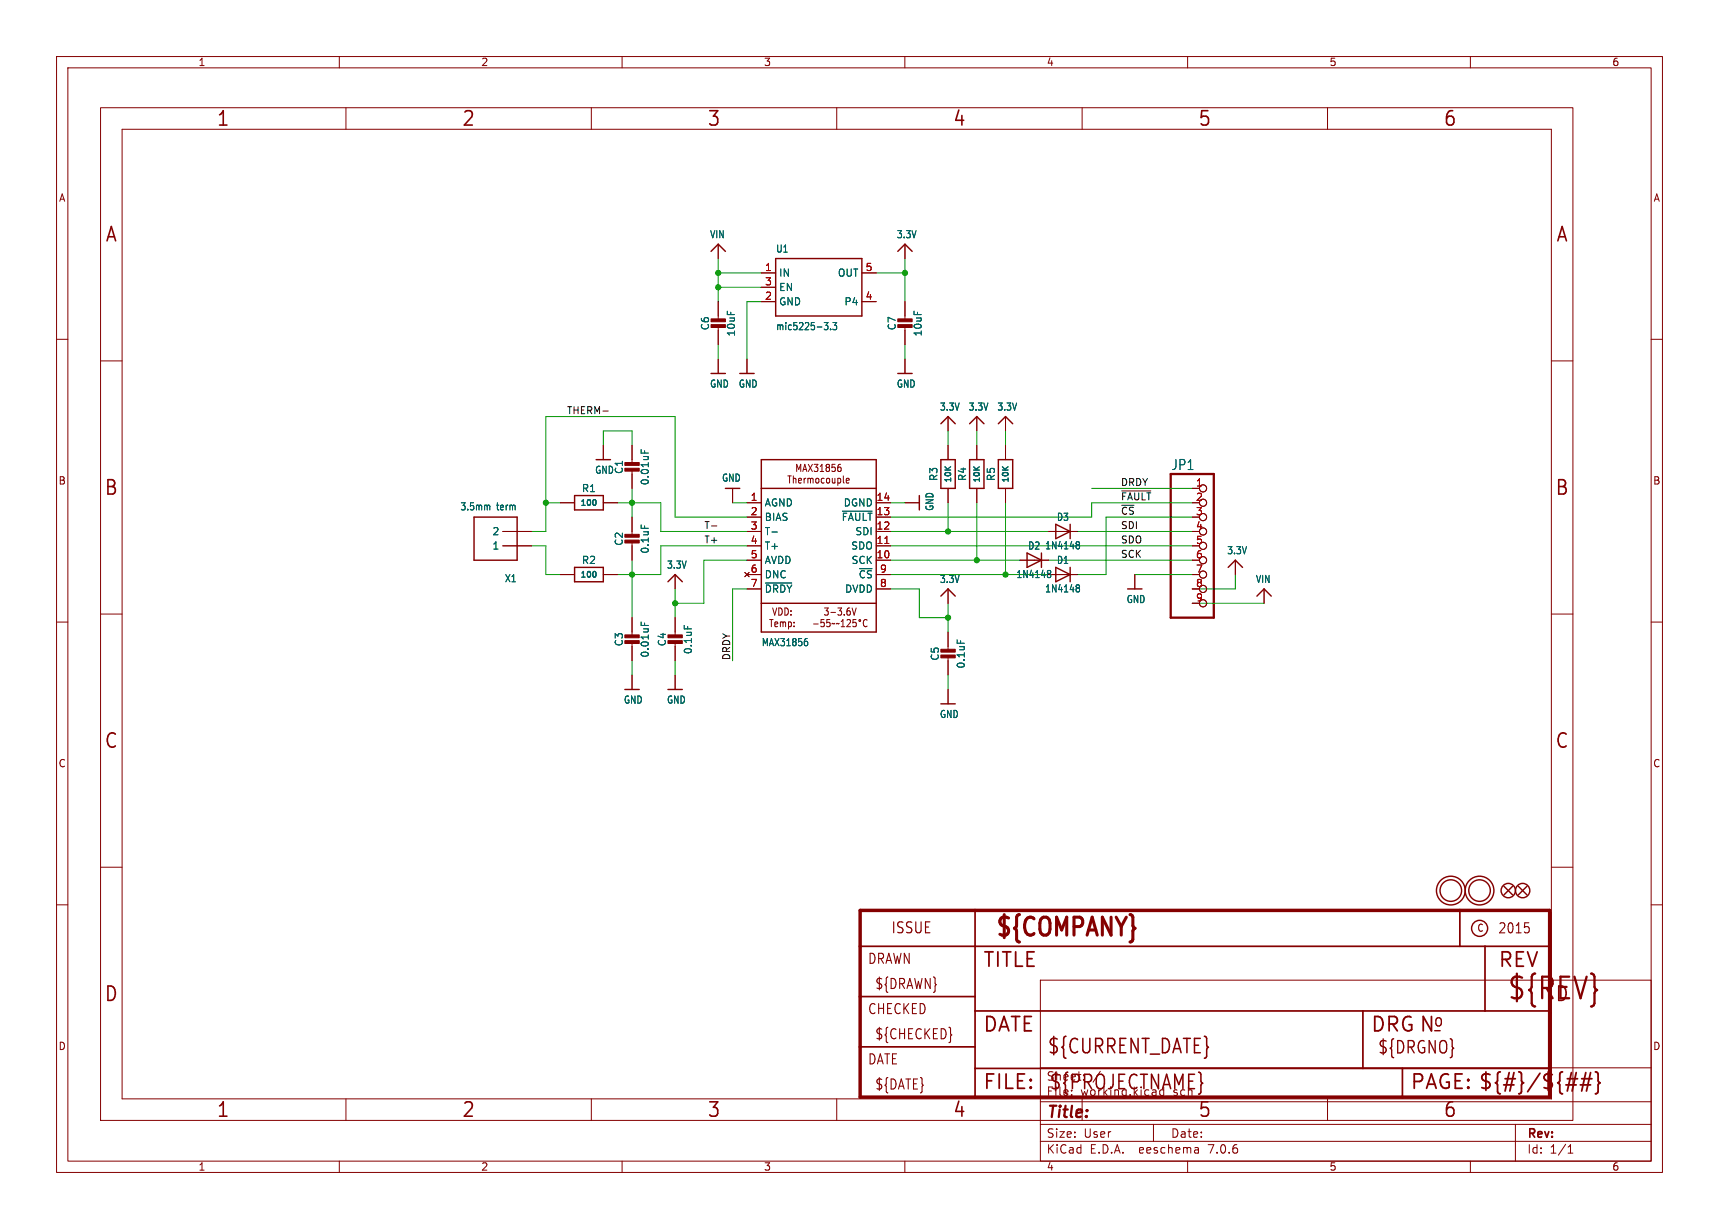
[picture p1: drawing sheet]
<svg xmlns="http://www.w3.org/2000/svg" width="304mm" height="217mm" viewBox="0 0 304 217" stroke-linecap="round" stroke-linejoin="round" font-family="sans-serif">
<g fill="none" stroke="#840000" stroke-width=".18">
<path d="M10 10h284v197.3h-284zM12 12h280v193.3h-280zM17.8 19h260.3v179.1h-260.3zM60 10v2M61.2 19v3.9M104.6 19v3.9M110 10v2M148 19v3.9M160 10v2M191.3 19v3.9M210 10v2M234.7 19v3.9"/>
<path d="M260 10v2M21.6 22.9h252.7v171.4h-252.7zM10 60h2M127 43.2v2.5M127 53.3v3.3M127 57.7v3.3M134.6 48.3h2.6M134.6 53.3h2.6M134.6 50.8h2.6M152.4 48.3h2.5M152.4 53.3h2.5M160 43.2v2.5"/>
<path d="M160 53.3v3.3M160 57.7v3.3M292 60h2M17.8 63.8h3.8M106.7 78.7v2.6M111.8 78.7v3.3M127 63.5v2.5M132.1 63.5v2.5M160 63.5v2.5M167.6 73.7v2.5M167.6 78.7v2.6M172.7 73.7v2.5"/>
<path d="M172.7 78.7v2.6M177.8 73.7v2.5M177.8 78.7v2.6M274.3 63.8h3.8M88.9 96.5h5.1M88.9 94h5.1M99.1 88.9h2.5M106.7 88.9h2.5M111.8 83.1v3.3M111.8 91.4v3.3M111.8 95.8v3.3M129.5 86.4v2.5"/>
<path d="M132.1 91.4h2.5M132.1 96.5h2.5M132.1 99.1h2.5M132.1 88.9h2.5M132.1 94h2.5M139.3 84.2h.6M139.6 84.2v1.2M140.3 84.2v1.2M140.3 84.7l.1-.1h.3v.8M140.9 83.4v-1.3l.3 .9 .4-.9v1.3M141.2 85l.5-.1v-.3h-.3l-.2 .2 .1 .6h.4M142 83.4l.3-1.3 .4 1.3"/>
<path d="M142.1 83h.5M142.2 84.6v.8M142.5 84.6l-.3 .2M142.9 84.7l.3-.1 .1 .2M142.9 84.6v.8M142.9 82.1l.7 1.3M143.3 84.8l.2-.2h.2l.1 .8M143.3 84.8v.6M143.6 82.1l-.7 1.3M144 82.1h.6l-.3 .5 .3 .1v.6l-.2 .1-.4-.1M144.3 84.6h.3l.2 .2v.4l-.2 .2h-.3l-.1-.2zM145 83.4h.7"/>
<path d="M145 82.5l.3-.4v1.3M145.7 84.6h-.3l-.2 .2 .1 .6h.4M146.2 84.6h.3l.2 .2v.4l-.2 .2h-.3l-.1-.2zM146.3 82.7l-.2-.3 .2-.3 .3 .1 .1 .1-.2 .4M146.3 82.7l-.2 .2v.2l.2 .3 .3-.1 .1-.2v-.2l-.2-.2M146.3 82.7h.2M147.2 84.6v.8h.3l.1-.1M147.6 84.6v.8M147.7 82.1h-.6v.6l.1-.1 .4 .1 .1 .6-.2 .1-.4-.1M148.1 84.6v1.2M148.1 84.6h.4l.2 .2-.1 .6h-.5M148.6 82.1l-.3 .1-.1 .2-.1 .7 .2 .3 .4-.1-.1-.6-.3-.1-.2 .2"/>
<path d="M149.1 84.2v1l.2 .2M149.6 85l.6-.1-.1-.3h-.3l-.2 .2 .1 .6h.4M154.9 91.4h2.6M154.9 96.5h2.6M154.9 99.1h2.6M154.9 88.9h2.6M154.9 94h2.6M160 88.9h2.6M167.6 86.4v2.5M172.7 86.4v2.5M177.8 86.4v2.5M180.3 99.1h5.1"/>
<path d="M185.4 94h5.1M210.8 86.4h1.3M210.8 91.4h1.3M210.8 96.5h1.3M210.8 99.1h1.3M218.4 99.1v2.5M10 110h2M17.8 108.6h3.8M99.1 101.6h2.5M106.7 101.6h2.5M111.8 109.2v3.3M111.8 113.5v3.3"/>
<path d="M111.8 119.4v2.5M119.4 101.6v2.5M119.4 109.2v3.3M119.4 113.5v3.3M119.4 119.4v2.5M131.7 101.2l.8 .8M132.1 101.6h2.5M132.1 104.1h2.5M132.5 101.2l-.8 .8M136.1 109.6h.6M136.4 109.6v1.2M136.6 107.5l.4 1.3 .3-1.3"/>
<path d="M137 110.4l.5-.1v-.3h-.3l-.2 .2 .1 .6h.4M137.7 107.5a.64 .64 0 0 1 .6 .6 .64 .64 0 0 1-.6 .7zM138 110.1l.3-.1 .2 .2M138 110v.8M138.5 110.2l.1-.2h.3v.8M138.5 110.2v.6M138.8 107.5a.64 .64 0 0 1 .6 .6 .64 .64 0 0 1-.6 .7zM139.4 110h.3l.2 .2-.1 .6h-.4M139.4 110v1.2M139.9 108.7v.1M139.9 108v.1M140.4 110.7v.1"/>
<path d="M140.4 110v.2M143.9 110.3h.8M145.7 109.6h-.5l-.1 .6 .2-.2 .4 .1v.6l-.1 .1-.5-.1M145.8 107.5h.7l-.4 .5 .3 .1v.6l-.1 .1-.5-.1M146.7 109.6h-.5v.6l.1-.2 .4 .1v.6l-.1 .1-.4-.1M146.9 108.3h.8M147.6 110.2l-.5 .1M148.2 107.5h.6l-.3 .5 .3 .1v.6l-.2 .1-.4-.1M148.4 110.2l-.5 .1M148.7 110.8h.7M148.7 109.9l.4-.3v1.2M149.3 108.7v.1"/>
<path d="M149.8 109.7l.4-.1 .2 .3-.7 .9h.7M150.3 107.5l-.3 .1-.2 .2-.1 .7 .3 .3 .3-.1v-.6l-.3-.1-.3 .2M150.7 107.5l.3 1.3 .4-1.3M151.4 109.6h-.5l-.1 .6 .2-.2 .3 .1 .1 .6-.2 .1-.4-.1M153.3 109.7v-.1a.62 .62 0 0 0-.7 .5 .62 .62 0 0 0 .4 .7l.3-.1M154.9 101.6h2.6M154.9 104.1h2.6M167.6 104.1v2.6M167.6 111.8v3.3M167.6 116.1v3.3M185.4 101.6h5.1M200.7 101.6v2.5"/>
<path d="M210.8 101.6h1.3M210.8 104.1h1.3M210.8 106.7h1.3M223.5 104.1v2.6M274.3 108.6h3.8M292 110h2M167.6 121.9v2.6M10 160h2M17.8 153.4h3.8M274.3 153.4h3.8M292 160h2M184 173.3h108v32h-108z"/>
<path d="M61.2 194.3v3.8M104.6 194.3v3.8M148 194.3v3.8M184 198.8h108M184 194.8h108M184 188.8h108M191.3 194.3v3.8M204 198.8v3M234.7 194.3v3.8M268 198.8v6.5M60 205.3v2M110 205.3v2"/>
<path d="M160 205.3v2M184 201.8h108M210 205.3v2M211.8 203l.1 .9M211.9 203.8l-.1 .1M211.9 203.3h-.1M260 205.3v2M277.3 203.9h.8M277.3 202.8l.4-.4v1.5"/>
<circle cx="212.7" cy="88.9" r=".63"/>
<circle cx="212.7" cy="91.4" r=".63"/>
<circle cx="212.7" cy="99.1" r=".63"/>
<circle cx="212.7" cy="96.5" r=".63"/>
<circle cx="212.7" cy="86.4" r=".63"/>
<circle cx="212.7" cy="94" r=".63"/>
<circle cx="152" cy="109.7" r=".17"/>
<circle cx="212.7" cy="101.6" r=".63"/>
<circle cx="212.7" cy="104.1" r=".63"/>
<circle cx="212.7" cy="106.7" r=".63"/>
</g>
<path d="M207 83.8h7.6v25.4h-7.6z" fill="none" stroke="#840000" stroke-width=".41"/>
<g fill="none" stroke="#840000" stroke-width=".25">
<path d="M125.7 44.4l1.3-1.2 1.3 1.2M137.2 45.7h15.2v10.2h-15.2zM158.7 44.4l1.3-1.2 1.3 1.2M125.7 66h2.6M130.8 66h2.5M158.7 66h2.6M166.4 74.9l1.2-1.2 1.3 1.2M171.4 74.9l1.3-1.2 1.3 1.2M176.5 74.9l1.3-1.2 1.3 1.2M83.8 91.4h7.6v7.7h-7.6zM101.6 87.6h5.1v2.6h-5.1zM105.4 81.3h2.5"/>
<path d="M128.3 86.4h2.5M134.6 86.4h20.3M134.6 81.3h20.3v30.5h-20.3zM162.6 87.6v2.6M166.4 81.3h2.5v5.1h-2.5zM171.4 81.3h2.6v5.1h-2.6zM176.5 81.3h2.6v5.1h-2.6zM181.6 97.8l2.5 1.3-2.5 1.2zM184.1 97.8v2.5M186.7 92.7l2.5 1.3-2.5 1.2zM189.2 92.7v2.5M101.6 100.3h5.1v2.6h-5.1z"/>
<path d="M118.1 102.9l1.3-1.3 1.2 1.3M134.6 106.7h20.3M166.4 105.4l1.2-1.3 1.3 1.3M186.7 100.3l2.5 1.3-2.5 1.3zM189.2 100.3v2.6M199.4 104.1h2.5M217.2 100.3l1.2-1.2 1.3 1.2M222.2 105.4l1.3-1.3 1.3 1.3M110.5 121.9h2.5M118.1 121.9h2.5M166.4 124.5h2.5M265.9 156.7l1.6 1.5"/>
<path d="M267.5 156.7l-1.6 1.5M268.5 156.7l1.5 1.5M270 156.7l-1.5 1.5"/>
<circle cx="256.5" cy="157.5" r="2.54"/>
<circle cx="256.5" cy="157.5" r="1.9"/>
<circle cx="261.6" cy="157.5" r="2.54"/>
<circle cx="261.6" cy="157.5" r="1.9"/>
<circle cx="266.7" cy="157.5" r="1.27"/>
<circle cx="269.2" cy="157.5" r="1.27"/>
<circle cx="261.6" cy="164.2" r="1.42"/>
</g>
<g fill="none" stroke="#006464" stroke-width=".18">
<path d="M145.7 57h.7l-.4 .5 .4 .1v.5l-.2 .2h-.3M146.9 58.2v.1M147.3 57h.6l-.3 .5 .3 .1v.6l-.2 .1-.4-.1M113.4 79.5v.6M114 79.7v.4M86.3 89.3l.3 .2v.7M113.4 92.8v.6M136.5 94.1h1M149 90.4h5.2M190.5 95.8h.3l.1 .2-.2 .3M190.5 96.3h.2M190.7 96.3l.1 .2 .1 .3-.1 .2-.3 .1"/>
<path d="M113.4 110v.6M114 110.2v.4M121 110.6v.6M135.4 103.1h4.6M142.4 113.4l.3 .1 .1 .1v.5l-.4 .1M142.5 112.9h.2M169.2 113.1v.6M185.4 100.9h.3l.1 .2-.2 .3M185.4 101.4h.2M185.6 101.4l.2 .1v.4l-.1 .2h-.3M190.5 103.4l.3 .1 .1 .2-.2 .3M190.5 104h.2"/>
<path d="M190.7 104l.1 .1 .1 .3-.1 .2-.3 .1"/>
</g>
<g fill="#840000" stroke="#840000" stroke-width=".18">
<path d="M110.5 82.8h2.5v.5h-2.5z"/>
<path d="M110.5 81.8h2.5v.5h-2.5z"/>
<path d="M125.7 57.4h2.6v.5h-2.6z"/>
<path d="M125.7 56.4h2.6v.5h-2.6z"/>
<path d="M118.1 113.3h2.5v.5h-2.5z"/>
<path d="M118.1 112.3h2.5v.5h-2.5z"/>
<path d="M110.5 113.3h2.5v.5h-2.5z"/>
<path d="M110.5 112.3h2.5v.5h-2.5z"/>
<path d="M158.7 57.4h2.6v.5h-2.6z"/>
<path d="M158.7 56.4h2.6v.5h-2.6z"/>
<path d="M110.5 95.5h2.5v.5h-2.5z"/>
<path d="M110.5 94.5h2.5v.5h-2.5z"/>
<path d="M166.4 115.8h2.5v.5h-2.5z"/>
<path d="M166.4 114.8h2.5v.5h-2.5z"/>
</g>
<path d="M105.3 88.4l.1 .3-.1 .6M105.3 101.1l.1 .3-.1 .6" fill="none" stroke="#006464" stroke-width=".2"/>
<path d="M152.1 161h121.9v33h-121.9z" fill="none" stroke="#840000" stroke-width=".61"/>
<path d="M152.1 176.2h20.3M152.1 167.3h121.9M172.4 161v33M172.4 178.8h101.6M241 178.8v10.1M258.1 161v6.3M262.6 167.3v11.5M152.1 185.1h20.3M172.4 188.9h101.6M248 188.9v5.1" fill="none" stroke="#840000" stroke-width=".3"/>
<path d="M276.9 191.8h1.8M277.1 190.8h1.9M278.7 189.7l-.7 3.2M279.4 191.8h1.9M279.7 190.8h1.8M280.4 189.7l-.7 3.2M281.3 189.7l-.8 3.2M282.1 189.5l.4 .2 .1 .2v1.2l.3 .4-.3 .3v1.2l-.1 .3-.4 .1" fill="none" stroke="#840000" stroke-width=".32"/>
<path d="M269.6 163.2h.7M270.3 163.9a.72 .72 0 0 1 0 .9v.1M168.2 182.9l.1 .1-.1 .1" fill="none" stroke="#840000" stroke-width=".19"/>
<path d="M156.5 96.1h.7" fill="none" stroke="#a90000" stroke-width=".18"/>
<path d="M106.6 72.7h1M125.8 93h1M198.3 86.8h5.2" fill="none" stroke="#0f0f0f" stroke-width=".18"/>
<g fill="none" stroke="#009600" stroke-width=".18">
<path d="M127 45.7v7.6M127 48.3h7.6M127 50.8h7.6M134.6 53.3h-2.5v10.2M154.9 48.3h5.1M160 45.7v7.6M106.7 78.7v-2.5h5.1v2.5M127 61v2.5M160 61v2.5M167.6 76.2v2.5M172.7 76.2v2.5M177.8 76.2v2.5"/>
<path d="M94 96.5h2.5v5.1h2.6M96.5 88.9h2.6M109.2 88.9h7.6v5.1h15.3M111.8 86.4v5M111.8 99.1v10.1M129.5 88.9h2.6M132.1 91.4h-12.7v-17.7h-22.9v20.3h-2.5M132.1 99.1h-7.6v7.6h-5.1M132.1 96.5h-15.3v5.1h-7.6M157.5 88.9h2.5M157.5 96.5h53.3M157.5 94h27.9"/>
<path d="M157.5 99.1h22.8M167.6 88.9v5.1M172.7 88.9v10.2M177.8 88.9v12.7M185.4 99.1h25.4M190.5 94h20.3M193 86.4h17.8M210.8 88.9h-17.8v2.5h-35.5M210.8 91.4h-15.2v10.2h-5.1M111.8 116.8v2.6M119.4 104.1v5.1M119.4 116.8v2.6"/>
<path d="M132.1 104.1h-2.6v12.7M157.5 104.1h5.1v5.1h5M157.5 101.6h27.9M167.6 106.7v5.1M167.6 119.4v2.5M200.7 101.6h10.1M210.8 106.7h12.7M218.4 101.6v2.5h-7.6"/>
</g>
<g fill="#009600" stroke="#009600" stroke-width=".18">
<circle cx="111.8" cy="88.9" r=".46"/>
<circle cx="96.5" cy="88.9" r=".46"/>
<circle cx="127" cy="48.3" r=".46"/>
<circle cx="127" cy="50.8" r=".46"/>
<circle cx="160" cy="48.3" r=".46"/>
<circle cx="119.4" cy="106.7" r=".46"/>
<circle cx="111.8" cy="101.6" r=".46"/>
<circle cx="177.8" cy="101.6" r=".46"/>
<circle cx="167.6" cy="94" r=".46"/>
<circle cx="172.7" cy="99.1" r=".46"/>
<circle cx="167.6" cy="109.2" r=".46"/>
</g>
<text font-size="5.3" fill="#840000" x="266.4" y="177.3">${REV}</text>
<text font-size="4.4" fill="#840000" x="175.7" y="166.3">${COMPANY}</text>
<g font-size="3.5" fill="#840000">
<text x="38.2" y="22.7">1</text>
<text x="81.6" y="22.7">2</text>
<text x="125" y="22.7">3</text>
<text x="168.4" y="22.7">4</text>
<text x="211.8" y="22.7">5</text>
<text x="255.1" y="22.7">6</text>
<text x="18.5" y="43.1">A</text>
<text x="275" y="43.1">A</text>
<text x="18.3" y="87.9">B</text>
<text x="274.9" y="87.9">B</text>
<text x="18.3" y="132.7">C</text>
<text x="274.9" y="132.7">C</text>
<text x="173.7" y="171.4">TITLE</text>
<text x="264.8" y="171.4">REV</text>
<text x="18.3" y="177.4">D</text>
<text x="274.9" y="177.4">D</text>
<text x="173.7" y="182.9">DATE</text>
<text x="242.3" y="182.9">DRG N</text>
<text x="185.1" y="186.7">${CURRENT_DATE}</text>
<text x="38.2" y="197.9">1</text>
<text x="81.6" y="197.9">2</text>
<text x="125" y="197.9">3</text>
<text x="168.4" y="197.9">4</text>
<text x="173.7" y="193">FILE:</text>
<text x="185.4" y="193">${PROJECTNAME}</text>
<text x="211.8" y="197.9">5</text>
<text x="249.3" y="193">PAGE: ${#}/${##}</text>
<text x="255.1" y="197.9">6</text>
</g>
<g font-size="3" fill="#840000">
<text x="253.4" y="181.9">o</text>
<text x="243.5" y="186.6">${DRGNO}</text>
</g>
<text font-size="2.8" fill="#840000" x="185" y="198.2">Title:</text>
<text font-size="2.7" fill="#840000" x="157.5" y="165.3">ISSUE</text>
<text font-size="2.5" fill="#006464" x="207.1" y="83.3">JP1</text>
<g font-size="2.5" fill="#840000">
<text x="264.8" y="165.3">2015</text>
<text x="153.4" y="170.7">DRAWN</text>
<text x="153.4" y="179.6">CHECKED</text>
<text x="154.6" y="175.2">${DRAWN}</text>
<text x="154.6" y="184">${CHECKED}</text>
<text x="153.4" y="188.5">DATE</text>
<text x="154.6" y="192.9">${DATE}</text>
</g>
<g font-size="2.1" fill="#840000">
<text x="185" y="191.3">Sheet:</text>
<text x="193.2" y="191.3">/</text>
<text x="185" y="194">File:</text>
<text x="191" y="194">working.kicad_sch</text>
<text x="185" y="201.4">Size:</text>
<text x="191.6" y="201.4">User</text>
<text x="207" y="201.4">Date:</text>
<text x="270" y="201.6">Rev:</text>
<text x="185" y="204.2">KiCad</text>
<text x="192.7" y="204.2">E.D.A.</text>
<text x="201.6" y="204.2">eeschema</text>
<text x="213.9" y="204.2">7.0.6</text>
<text x="270" y="204.2">Id:</text>
<text x="274" y="204.2">1/1</text>
</g>
<g font-size="1.8" fill="#840000">
<text x="35" y="11.9">1</text>
<text x="85" y="11.9">2</text>
<text x="135" y="11.9">3</text>
<text x="185" y="11.9">4</text>
<text x="235" y="11.9">5</text>
<text x="285" y="11.9">6</text>
<text x="10.3" y="35.9">A</text>
<text x="292.3" y="35.9">A</text>
<text x="10.3" y="85.9">B</text>
<text x="292.2" y="85.9">B</text>
<text x="10.3" y="135.9">C</text>
<text x="292.2" y="135.9">C</text>
<text x="261.1" y="165">C</text>
<text x="10.3" y="185.9">D</text>
<text x="292.2" y="185.9">D</text>
<text x="35" y="207.2">1</text>
<text x="85" y="207.2">2</text>
<text x="135" y="207.2">3</text>
<text x="185" y="207.2">4</text>
<text x="235" y="207.2">5</text>
<text x="285" y="207.2">6</text>
</g>
<g font-size="1.8" fill="#006464">
<text x="125.4" y="42.3">VIN</text>
<text x="137.1" y="44.9">U1</text>
<text x="158.5" y="42.3">3.3V</text>
<text x="137.7" y="49.1">IN</text>
<text x="137.7" y="51.7">EN</text>
<text x="148.1" y="49.1">OUT</text>
<text x="125.6" y="58.5" transform="rotate(-90 125.6 58.5)">C6</text>
<text x="130.2" y="59.6" transform="rotate(-90 130.2 59.6)">10uF</text>
<text x="137.1" y="58.6">mic5225-3.3</text>
<text x="137.7" y="54.2">GND</text>
<text x="149.2" y="54.2">P4</text>
<text x="158.6" y="58.5" transform="rotate(-90 158.6 58.5)">C7</text>
<text x="163.2" y="59.6" transform="rotate(-90 163.2 59.6)">10uF</text>
<text x="125.4" y="68.7">GND</text>
<text x="130.5" y="68.7">GND</text>
<text x="158.5" y="68.7">GND</text>
<text x="166.1" y="72.8">3.3V</text>
<text x="171.2" y="72.8">3.3V</text>
<text x="176.2" y="72.8">3.3V</text>
<text x="105.1" y="84">GND</text>
<text x="110.3" y="83.9" transform="rotate(-90 110.3 83.9)">C1</text>
<text x="102.8" y="87.2">R1</text>
<text x="114.9" y="85.9" transform="rotate(-90 114.9 85.9)">0.01uF</text>
<text x="127.6" y="85.4">GND</text>
<text x="135.1" y="89.8">AGND</text>
<text x="149.1" y="89.8">DGND</text>
<text x="166" y="85.2" transform="rotate(-90 166 85.2)">R3</text>
<text x="171" y="85.2" transform="rotate(-90 171 85.2)">R4</text>
<text x="176.1" y="85.2" transform="rotate(-90 176.1 85.2)">R5</text>
<text x="81.3" y="90.5">3.5mm</text>
<text x="87" y="94.8">2</text>
<text x="87.8" y="90.5">term</text>
<text x="135.1" y="92.3">BIAS</text>
<text x="135.1" y="94.8">T-</text>
<text x="148.7" y="92.3">~{FAULT}</text>
<text x="151.1" y="94.8">SDI</text>
<text x="165.3" y="90.5" transform="rotate(-90 165.3 90.5)">GND</text>
<text x="186.8" y="92.3">D3</text>
<text x="87" y="97.4">1</text>
<text x="102.8" y="99.9">R2</text>
<text x="110.3" y="96.6" transform="rotate(-90 110.3 96.6)">C2</text>
<text x="114.9" y="98" transform="rotate(-90 114.9 98)">0.1uF</text>
<text x="117.8" y="100.8">3.3V</text>
<text x="135.1" y="97.4">T+</text>
<text x="135.1" y="99.9">AVDD</text>
<text x="150.4" y="97.4">SDO</text>
<text x="150.5" y="99.9">SCK</text>
<text x="181.7" y="97.4">D2</text>
<text x="184.7" y="97.3">1N4148</text>
<text x="186.8" y="99.9">D1</text>
<text x="216.9" y="98.2">3.3V</text>
<text x="89.2" y="103.2">X1</text>
<text x="135.1" y="102.5">DNC</text>
<text x="135.1" y="105">~{DRDY}</text>
<text x="149.3" y="105">DVDD</text>
<text x="151.7" y="102.5">~{CS}</text>
<text x="166.1" y="103.3">3.3V</text>
<text x="179.6" y="102.4">1N4148</text>
<text x="184.7" y="105">1N4148</text>
<text x="199.1" y="106.8">GND</text>
<text x="222" y="103.3">VIN</text>
<text x="110.3" y="114.4" transform="rotate(-90 110.3 114.4)">C3</text>
<text x="114.9" y="116.4" transform="rotate(-90 114.9 116.4)">0.01uF</text>
<text x="118" y="114.4" transform="rotate(-90 118 114.4)">C4</text>
<text x="122.5" y="115.8" transform="rotate(-90 122.5 115.8)">0.1uF</text>
<text x="134.6" y="114.5">MAX31856</text>
<text x="166.2" y="116.9" transform="rotate(-90 166.2 116.9)">C5</text>
<text x="170.8" y="118.3" transform="rotate(-90 170.8 118.3)">0.1uF</text>
<text x="110.2" y="124.6">GND</text>
<text x="117.8" y="124.6">GND</text>
<text x="166.1" y="127.2">GND</text>
</g>
<g font-size="1.8" fill="#a90000">
<text x="135.2" y="48">1</text>
<text x="135.2" y="53.1">2</text>
<text x="135.2" y="50.5">3</text>
<text x="153" y="53.1">4</text>
<text x="153" y="48">5</text>
<text x="132.6" y="88.6">1</text>
<text x="154.9" y="88.6">14</text>
<text x="211.4" y="86.1">1</text>
<text x="211.4" y="88.6">2</text>
<text x="132.6" y="91.2">2</text>
<text x="132.6" y="93.7">3</text>
<text x="154.9" y="93.7">12</text>
<text x="154.9" y="91.2">13</text>
<text x="211.4" y="91.2">3</text>
<text x="211.4" y="93.7">4</text>
<text x="132.6" y="96.3">4</text>
<text x="132.6" y="98.8">5</text>
<text x="132.6" y="101.3">6</text>
<text x="154.9" y="98.8">10</text>
<text x="154.9" y="96.3">11</text>
<text x="155.5" y="101.3">9</text>
<text x="211.4" y="96.3">5</text>
<text x="211.4" y="98.8">6</text>
<text x="211.4" y="101.3">7</text>
<text x="132.6" y="103.9">7</text>
<text x="155.5" y="103.9">8</text>
<text x="211.4" y="103.9">8</text>
<text x="211.4" y="106.4">9</text>
</g>
<g font-size="1.7" fill="#0f0f0f">
<text x="100.2" y="73.3">THERM-</text>
<text x="198.1" y="88.6">~{FAULT}</text>
<text x="198.1" y="86">DRDY</text>
<text x="124.5" y="93.6">T-</text>
<text x="198.1" y="93.6">SDI</text>
<text x="198.1" y="91.1">~{CS}</text>
<text x="124.5" y="96.2">T+</text>
<text x="198.1" y="96.2">SDO</text>
<text x="198.1" y="98.7">SCK</text>
<text x="129.2" y="116.8" transform="rotate(-90 129.2 116.8)">DRDY</text>
</g>
<g font-size="1.4" fill="#006464">
<text x="102.5" y="89.7">100</text>
<text x="168.5" y="85.5" transform="rotate(-90 168.5 85.5)">10K</text>
<text x="173.5" y="85.5" transform="rotate(-90 173.5 85.5)">10K</text>
<text x="178.6" y="85.5" transform="rotate(-90 178.6 85.5)">10K</text>
<text x="102.5" y="102.4">100</text>
</g>
</svg>
